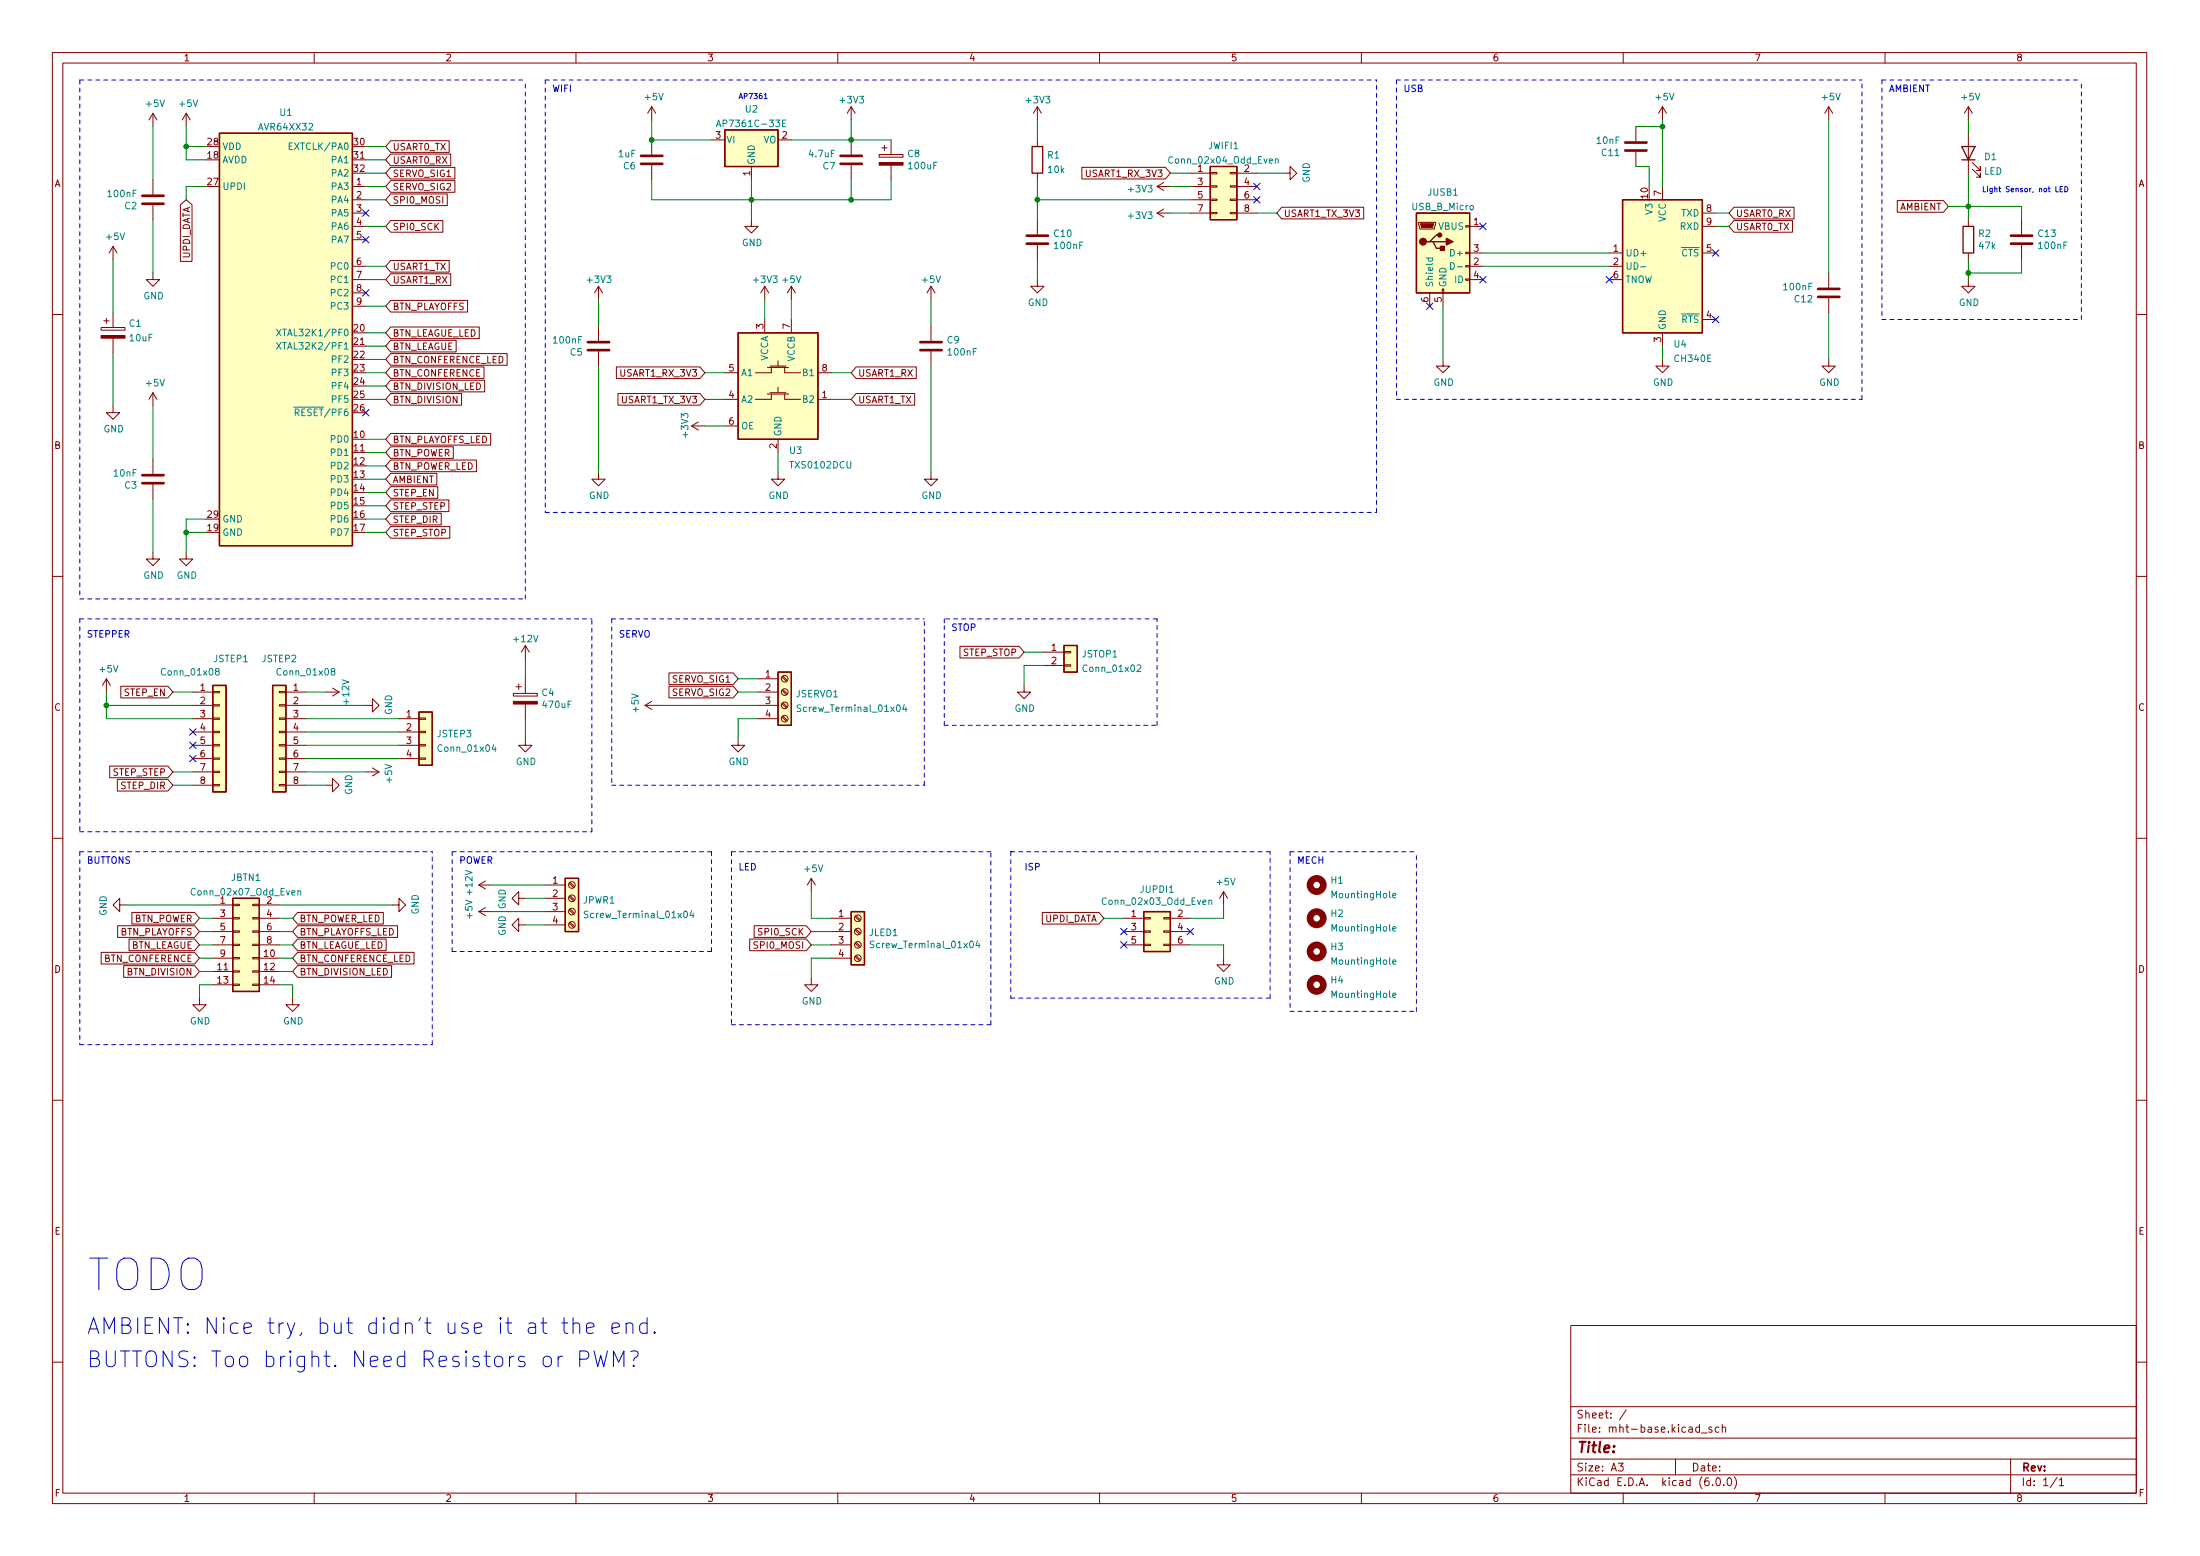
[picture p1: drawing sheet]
<svg xmlns="http://www.w3.org/2000/svg" width="420mm" height="297mm" viewBox="0 0 420 297" stroke-linecap="round" stroke-linejoin="round" font-family="sans-serif">
<g fill="none" stroke="#840000" stroke-width=".19">
<path d="M10 10h400v277h-400zM12 12h396v273h-396zM60 10v2M110 10v2M160 10v2M210 10v2M260 10v2M310 10v2M360 10v2M29.2 21.6l-.8 1.3M29.2 21.6v2.6M29.2 34.3v2.8"/>
<path d="M29.2 39.2v2.7M29.2 21.6l.8 1.3M34.4 39.1l1.2-1 1.1 1v10.8h-2.3zM35.6 21.6l-.8 1.3M35.6 21.6v2.6M35.6 21.6l.7 1.3M67.3 35.6h2.5M67.3 38.1h2.5M67.3 30.5h2.5M74.6 31.9h12.3v2.3h-12.3l-.9-1.1zM74.6 26.9h11.2v2.2h-11.2l-.9-1.1zM74.6 37h10.8v2.2h-10.8l-.9-1.1z"/>
<path d="M74.6 34.5h12.3v2.2h-12.3l-.9-1.1zM74.6 29.4h11.5v2.2h-11.5l-.9-1.1zM124.5 20.4v2.5M124.5 26.7v2.8M124.5 31.5v2.8M124.5 20.4l-.8 1.2M124.5 20.4l.7 1.2M135.9 26.7h2.5M143.5 31.8v2.5M148.6 26.7h2.5M162.6 20.4l-.8 1.2M162.6 20.4v2.5"/>
<path d="M162.6 26.7v2.8M162.6 31.5v2.8M162.6 20.4l.7 1.2M167.9 29.5h4.6v.5h-4.6zM168.4 28.2h1M168.9 27.7v1M170.2 26.7v2.8M170.2 31.5v2.8M198.1 20.4l-.7 1.2M198.1 20.4v2.5M198.1 26.7v1.3M198.1 33.1v1.2"/>
<path d="M198.1 20.4l.8 1.2M206.6 31.9h16l.9 1.2-.9 1.1h-16zM221 35.6l1.2 .8M221 35.6h2.5M222.2 34.8l-1.2 .8M222.2 39.9l-1.2 .8M227.3 35.6h3.8M227.3 33.1h3.8M227.3 38.1h3.8M231.1 38h1.3v.3h-1.3zM231.1 35.5h1.3v.2h-1.3zM231.1 32.9h1.3v.3h-1.3z"/>
<path d="M234.9 38h1.3v.3h-1.3zM234.9 35.5h1.3v.2h-1.3zM234.9 32.9h1.3v.3h-1.3zM236.2 35.6h3.8M236.2 33.1h3.8M236.2 38.1h3.8M244.8 39.6h15.6v2.2h-15.6l-1-1.1zM245.1 33.1h1.3v-1.3l1.2 1.3-1.2 1.2v-1.2M312.4 24.2v2.8M312.4 29v2.8M317.5 20.4l-.8 1.2M317.5 20.4v2.5"/>
<path d="M317.5 35.6v2.5M317.5 20.4l.8 1.2M331.2 39.6h11.4v2.2h-11.4l-1-1.1zM349.2 20.4v2.5M349.2 20.4l-.7 1.2M349.2 20.4l.8 1.2M362.3 38.3h8.9l.9 1.1-.9 1.1h-8.9zM375.9 20.4v2.5M375.9 25.4v7.7M375.9 20.4l-.7 1.2M375.9 20.4l.8 1.2M376.7 32.3l1.5 1.5v-.7v.7h-.8"/>
<path d="M376.7 31l1.5 1.5v-.7v.7h-.8M21.6 47v2.6M21.6 59.7v2.8M21.6 47l-.8 1.3M21.6 47l.8 1.3M29.2 52.1v1.3h1.3l-1.3 1.2-1.3-1.2h1.3M67.3 40.7h2.5M67.3 43.2h2.5M67.3 50.8h2.5M67.3 53.4h2.5M67.3 45.8h2.5M67.3 55.9h2.5"/>
<path d="M67.3 58.5h2.5M74.6 49.7h11.2v2.2h-11.2l-.9-1.1zM74.6 57.3h14.7v2.3h-14.7l-.9-1.1zM74.6 52.3h11.5v2.2h-11.5l-.9-1.1zM74.6 42.1h10v2.2h-10l-.9-1.1zM114.3 54.6v2.6M114.3 54.6l-.8 1.3M114.3 54.6l.8 1.3M143.5 41.9v1.3h1.3l-1.3 1.3-1.3-1.3h1.3M146 54.6l-.7 1.3M146 54.6v2.6M146 54.6l.8 1.3"/>
<path d="M151.1 54.6l-.7 1.3M151.1 54.6v2.6M151.1 54.6l.8 1.3M177.8 54.6l-.8 1.3M177.8 54.6v2.6M177.8 54.6l.8 1.3M198.1 53.4v1.2h1.3l-1.3 1.3-1.3-1.3h1.3M198.1 41.9v2.8M198.1 46.8v2.8M221 40.7l1.2 .7M221 40.7h2.5M227.3 40.7h3.8"/>
<path d="M231.1 40.5h1.3v.3h-1.3zM234.9 40.5h1.3v.3h-1.3zM236.2 40.7h3.8M270.9 42.5h3.3v.2l-.3 1h-2.8zM273 55.9v2.6M275.5 55.2h.2v.7h-.2zM275.6 55.9v2.6M279.9 53.2h.8v.3h-.8zM279.9 50.7h.8v.3h-.8zM279.9 48.2h.8v.2h-.8zM279.9 43.1h.8v.2h-.8zM280.7 43.2h2.5"/>
<path d="M280.7 50.8h2.5M280.7 48.3h2.5M280.7 53.4h2.5M307.3 50.8h2.6M307.3 48.3h2.6M307.3 53.4h2.6M325.1 40.7h2.6M325.1 43.2h2.6M325.1 48.3h2.6M331.2 42.1h11.1v2.2h-11.1l-1-1.1zM349.2 52.1v2.8M349.2 56.9v2.8"/>
<path d="M375.9 53.4v1.2h1.3l-1.3 1.3-1.3-1.3h1.3M375.9 41.9v1.3M375.9 48.3v1.3M386.1 41.9v2.8M386.1 46.8v2.8M10 60h2M19.3 62.5h4.6v.5h-4.6zM19.8 61.3h1M20.3 60.7v1.1M21.6 77.5v1.3h1.3l-1.3 1.2-1.3-1.2h1.3M21.6 64.6v2.7M29.2 75v2.5"/>
<path d="M29.2 75l-.8 1.2M29.2 75l.8 1.2M67.3 66.1h2.5M74.6 70h17.8v2.3h-17.8l-.9-1.1zM74.6 67.5h22.3v2.2h-22.3l-.9-1.1zM74.6 75.1h13.5v2.2h-13.5l-.9-1.1zM74.6 62.4h16.9v2.2h-16.9l-.9-1.1zM74.6 65h12.5v2.2h-12.5l-.9-1.1zM74.6 72.6h18v2.2h-18l-.9-1.1zM114.3 62.3v2.8M114.3 67.1v2.8M117.7 70h16l.9 1.2-.9 1.1h-16z"/>
<path d="M118 75.1h15.7l.9 1.1-.9 1.1h-15.7zM138.4 76.2h2.6M138.4 71.2h2.6M146 61v2.5M146.6 75.2h4M146.6 70.1h4M147.1 75h3M147.1 69.9h3M147.3 75.2v1h-3M147.3 70.1v1.1h-3M148.6 68.9v1M148.6 74v1"/>
<path d="M149.9 75.2v1h3M149.9 70.1v1.1h3M151.1 61v2.5M156.2 76.2h2.5M156.2 71.2h2.5M163.5 70h11.5v2.3h-11.5l-.9-1.1zM163.5 75.1h11.2v2.2h-11.2l-.9-1.1zM177.8 62.3v2.8M177.8 67.1v2.8M275.6 68.6v1.3h1.3l-1.3 1.3-1.3-1.3h1.3M317.5 68.6v1.3h1.3l-1.3 1.3-1.3-1.3h1.3M317.5 63.5v2.6"/>
<path d="M325.1 61h2.6M349.2 68.6v1.3h1.3l-1.3 1.3-1.2-1.3h1.2M408 60h2M29.2 87.7v2.8M29.2 92.5v2.8M67.3 86.4h2.5M74.6 98h9.7v2.2h-9.7l-.9-1.1zM74.6 92.9h9v2.2h-9l-.9-1.1zM74.6 85.3h12v2.2h-12l-.9-1.1zM74.6 95.4h11.1v2.3h-11.1l-.9-1.1zM74.6 90.4h8.8v2.2h-8.8l-.9-1.1zM74.6 82.7h19.1v2.3h-19.1l-.9-1.1z"/>
<path d="M74.6 87.8h16.4v2.2h-16.4l-.9-1.1zM114.3 90.2v1.3h1.3l-1.3 1.2-1.3-1.2h1.3M132.1 81.3h2.5M132.1 81.3l1.2 .8M133.3 80.6l-1.2 .7M138.4 81.3h2.6M148.6 90.2v1.3h1.3l-1.3 1.2-1.3-1.2h1.3M148.6 83.9v2.5M177.8 90.2v1.3h1.3l-1.3 1.2-1.3-1.2h1.3M10 110h2M29.2 105.4v1.3h1.3l-1.3 1.3-1.3-1.3h1.3M35.6 105.4v1.3h1.2l-1.2 1.3-1.3-1.3h1.3"/>
<path d="M74.6 100.5h11.3v2.2h-11.3l-.9-1.1zM408 110h2M20.3 129.6l-.7 1.2M20.3 129.6v2.5M20.3 129.6l.8 1.2M23.1 131h9l.9 1.1-.9 1.1h-9zM36.8 132.1h3.8M36.8 134.7h3.8M36.8 137.2h3.8M36.8 139.7h3.8M40.6 139.6h1.3v.3h-1.3zM40.6 137.1h1.3v.2h-1.3z"/>
<path d="M40.6 134.5h1.3v.3h-1.3zM40.6 132h1.3v.2h-1.3zM53.3 139.6h1.3v.3h-1.3zM53.3 137.1h1.3v.2h-1.3zM53.3 134.5h1.3v.3h-1.3zM53.3 132h1.3v.2h-1.3zM54.6 132.1h3.8M54.6 134.7h3.8M54.6 137.2h3.8M54.6 139.7h3.8M62.2 132.1h2.6M63.5 131.4l1.3 .7"/>
<path d="M64.8 132.1l-1.3 .8M69.8 134.7h1.3v-1.3l1.3 1.3-1.3 1.2v-1.2M76.2 137.2h3.8M76.2 139.7h3.8M80 139.6h1.3v.3h-1.3zM80 137.1h1.3v.2h-1.3zM98 132.4h4.6v.5h-4.6zM98.6 131.1h1M99.1 130.6v1M100.3 123.2l-.7 1.3M100.3 123.2v2.6M100.3 129.6v2.8"/>
<path d="M100.3 134.4v2.8M100.3 123.2l.8 1.3M123.2 134.7h2.5M123.2 134.7l1.3 .7M124.5 133.9l-1.3 .8M127.8 128.5h12.2l1 1.1-1 1.1h-12.2zM127.8 131h12.2l1 1.1-1 1.1h-12.2zM144.8 129.6h3.8M144.8 132.1h3.8M144.8 134.7h3.8M144.8 137.2h3.8M149.3 136.9l.9 .8"/>
<path d="M149.3 134.3l.9 .9M149.3 131.8l.9 .8M149.3 129.2l.9 .9M149.5 136.7l.9 .8M149.5 134.1l.9 .9M149.5 131.6l.9 .8M149.5 129.1l.9 .8M183.3 123.4h11.3l1 1.1-1 1.1h-11.3zM195.6 130.8v1.3h1.2l-1.2 1.3-1.3-1.3h1.3M199.4 124.5h3.8M199.4 127h3.8M203.2 126.9h1.3v.3h-1.3z"/>
<path d="M203.2 124.4h1.3v.2h-1.3zM21 146.2h11.1l.9 1.2-.9 1.1h-11.1zM22.4 148.8h9.7l.9 1.1-.9 1.1h-9.7zM36.8 142.3h3.8M36.8 144.8h3.8M36.8 147.4h3.8M36.8 149.9h3.8M40.6 149.8h1.3v.2h-1.3zM40.6 147.2h1.3v.3h-1.3zM40.6 144.7h1.3v.2h-1.3zM40.6 142.1h1.3v.3h-1.3zM53.3 149.8h1.3v.2h-1.3z"/>
<path d="M53.3 147.2h1.3v.3h-1.3zM53.3 144.7h1.3v.2h-1.3zM53.3 142.1h1.3v.3h-1.3zM54.6 142.3h3.8M54.6 144.8h3.8M54.6 147.4h3.8M54.6 149.9h3.8M62.2 149.9h1.3v-1.3l1.3 1.3-1.3 1.3v-1.3M69.8 147.4h2.6M71.1 146.6l1.3 .8M72.4 147.4l-1.3 .7M76.2 142.3h3.8"/>
<path d="M76.2 144.8h3.8M80 144.7h1.3v.2h-1.3zM80 142.1h1.3v.3h-1.3zM100.3 141v1.3h1.3l-1.3 1.2-1.2-1.2h1.2M141 141v1.3h1.2l-1.2 1.2-1.3-1.2h1.3M10 160h2M22.5 176.7h14.6l1 1.1-1 1.1h-14.6zM22.9 172.8v-1.3l-1.3 1.3 1.3 1.2v-1.2h1.2M24.6 179.3h12.5l1 1.1-1 1.1h-12.5zM25.2 174.2h11.9l1 1.1-1 1.1h-11.9zM40.6 172.8h3.8M40.6 175.3h3.8"/>
<path d="M40.6 177.8h3.8M44.4 177.7h1.3v.3h-1.3zM44.4 175.2h1.3v.2h-1.3zM44.4 172.6h1.3v.3h-1.3zM48.3 177.7h1.2v.3h-1.2zM48.3 175.2h1.2v.2h-1.2zM48.3 172.6h1.2v.3h-1.2zM49.5 172.8h3.8M49.5 175.3h3.8M49.5 177.8h3.8M56.8 174.2h16.4v2.2h-16.4l-.9-1.1zM56.8 179.3h17v2.2h-17l-.9-1.1z"/>
<path d="M56.8 176.7h19.1v2.2h-19.1l-.9-1.1zM74.9 172.8h1.3v-1.3l1.3 1.3-1.3 1.2v-1.2M91.4 168.9l1.3 .8M91.4 168.9h2.6M91.4 174l1.3 .8M91.4 174h2.6M92.7 168.2l-1.3 .7M92.7 173.3l-1.3 .7M99.1 171.5v-1.3l-1.3 1.3 1.3 1.3v-1.3h1.2M99.1 176.6v-1.3l-1.3 1.3 1.3 1.2v-1.2h1.2M104.1 168.9h3.8M104.1 174h3.8"/>
<path d="M104.1 171.5h3.8M104.1 176.6h3.8M108.7 176.2l.9 .9M108.7 173.7l.9 .8M108.7 171.2l.9 .8M108.7 168.6l.9 .9M108.9 176.1l.8 .8M108.9 173.5l.8 .9M108.9 171l.8 .8M108.9 168.4l.8 .9M143.2 179.3h10.8l.9 1.1-.9 1.1h-10.8zM144 176.7h10l.9 1.1-.9 1.1h-10z"/>
<path d="M154.9 167.7l-.7 1.2M154.9 167.7v2.5M154.9 167.7l.8 1.2M158.7 175.3h3.9M158.7 177.8h3.9M163.3 177.5l.9 .8M163.3 175l.9 .8M163.5 179.9l.8 .8M163.5 177.3l.8 .9M163.5 174.8l.8 .8M199.1 174.2h10.8l.9 1.1-.9 1.1h-10.8zM214.6 175.3h3.8"/>
<path d="M214.6 177.8h3.8M218.4 177.7h1.3v.3h-1.3zM218.4 175.2h1.3v.2h-1.3zM222.2 177.7h1.3v.3h-1.3zM222.2 175.2h1.3v.2h-1.3zM223.5 175.3h3.8M223.5 177.8h3.8M233.7 170.2l-.8 1.3M233.7 170.2v2.6M233.7 170.2l.7 1.3M408 160h2M19.3 181.8h17.8l1 1.1-1 1.1h-17.8z"/>
<path d="M23.6 184.3h13.5l1 1.2-1 1.1h-13.5zM38.1 190.5v1.3h1.3l-1.3 1.3-1.3-1.3h1.3M40.6 182.9h3.8M40.6 185.5h3.8M40.6 188h3.8M40.6 180.4h3.8M44.4 187.9h1.3v.2h-1.3zM44.4 185.3h1.3v.3h-1.3zM44.4 182.8h1.3v.2h-1.3zM44.4 180.2h1.3v.3h-1.3zM48.3 187.9h1.2v.2h-1.2zM48.3 185.3h1.2v.3h-1.2z"/>
<path d="M48.3 182.8h1.2v.2h-1.2zM48.3 180.2h1.2v.3h-1.2zM49.5 182.9h3.8M49.5 185.5h3.8M49.5 188h3.8M49.5 180.4h3.8M55.9 190.5v1.3h1.2l-1.2 1.3-1.3-1.3h1.3M56.8 181.8h22.3v2.2h-22.3l-.9-1.1zM56.8 184.3h18v2.3h-18l-.9-1.1zM154.9 186.7v1.3h1.3l-1.3 1.3-1.2-1.3h1.2M158.7 182.9h3.9M158.7 180.4h3.9"/>
<path d="M163.3 182.6l.9 .8M163.3 180l.9 .9M163.5 182.4l.8 .8M214.6 180.4h3.8M218.4 180.2h1.3v.3h-1.3zM222.2 180.2h1.3v.3h-1.3zM223.5 180.4h3.8M233.7 182.9v1.3h1.2l-1.2 1.3-1.3-1.3h1.3M10 210h2M408 210h2M300 253h108v32h-108zM10 260h2"/>
<path d="M300 278.5h108M300 274.5h108M300 268.5h108M309.1 279.3h.9l-.5 .6 .4 .1v.7l-.2 .1-.6-.1M310.6 269.1l-1.3 2M320 278.5v3M324.9 273.6h1.2M326.9 272.5l-.3-.1-.2 .2v.2l.5 .2v.3h-.5M328.3 272.5l-.4-.1-.3 .3 .1 .6h.6M328.9 272.6l.2-.2 .4 .1 .1 .9M328.9 271.9v1.5M384 278.5v6.5"/>
<path d="M408 260h2M60 285v2M110 285v2M160 285v2M210 285v2M260 285v2M300 281.5h108M310 285v2M327.1 283.5v.1M327.9 282.2l.2-.1a.8 .8 0 0 1 .5 .8 .8 .8 0 0 1-.5 .7 1 1 0 0 1-.2-1.4zM329.2 283.5v.1M330.1 282.2l.1-.1a.8 .8 0 0 1 .5 .8 .8 .8 0 0 1-.5 .7 1 1 0 0 1-.1-1.4z"/>
<path d="M331.2 281.9a1.72 1.72 0 0 1 0 2.3M360 285v2M392.9 282l-1.3 2M393.3 282.5l.4-.4v1.5M393.3 283.6h.8"/>
<circle cx="149.9" cy="137.2" r=".63"/>
<circle cx="149.9" cy="134.7" r=".63"/>
<circle cx="149.9" cy="132.1" r=".63"/>
<circle cx="149.9" cy="129.6" r=".63"/>
<circle cx="109.2" cy="168.9" r=".63"/>
<circle cx="109.2" cy="171.5" r=".63"/>
<circle cx="109.2" cy="176.6" r=".63"/>
<circle cx="109.2" cy="174" r=".63"/>
<circle cx="163.8" cy="177.8" r=".63"/>
<circle cx="163.8" cy="175.3" r=".63"/>
<circle cx="163.8" cy="180.4" r=".63"/>
<circle cx="163.8" cy="182.9" r=".63"/>
</g>
<g fill="none" stroke="#840000" stroke-width="1.3">
<circle cx="251.5" cy="175.3" r="1.27"/>
<circle cx="251.5" cy="168.9" r="1.27"/>
<circle cx="251.5" cy="181.6" r="1.27"/>
<circle cx="251.5" cy="188" r="1.27"/>
</g>
<g fill="none" stroke="#008484" stroke-width=".19">
<path d="M55.2 27.9h.5M55.8 27.3h-.6v1.3h.6M136.8 24.2l.5-1.3 .4 1.3M136.9 23.8h.7M149.5 23.5h.4M150.1 22.9h-.6v1.3h.6M243.6 30.4l.1-.1 .4 .1v.8M243.6 30.3v.9M272.4 49.3h1.2M272.8 49.3v.3l.2 .3 .6-.2v-.4M277 50.1a.64 .64 0 0 1 .8 .7 .64 .64 0 0 1-.8 .6zM278.3 50.9h1"/>
<path d="M313.4 50.9h.9M52.8 62.8l.9 1.3M52.8 65.4l.9 1.3M53.7 62.8l-.9 1.3M53.7 65.4l-.9 1.3M41.4 128.2l-.3-.3 .1-.2 .2-.1 .3 .1 .1 .3-.5 .2-.2 .2v.2l.3 .3 .3-.1 .2-.2-.1-.3-.2-.1M63.5 128.2l-.3-.3 .1-.2 .2-.1 .3 .1 .1 .3-.6 .2-.1 .2v.2l.3 .3 .3-.1 .2-.2v-.2l-.3-.2M152.9 134.6h-.4l-.2 .1v.3l.5 .3 .1 .3-.2 .2h-.5M172.7 134.5l-.3 .9h.8M173 135v.8M217.2 127.1l.4-.2 .3 .4-.8 .9h.8M94.3 142.1l-.3 .9h.8"/>
<path d="M94.6 142.6v.8M56.9 170.1l.2-.1 .3 .1v.8M56.9 170v.9M112.3 174l-.5-.1-.2 .3 .1 .3 .5 .2v.4l-.1 .1-.5-.1M132.1 173.9l-.3 .9h.8M132.4 174.4v.8M166.9 179.7h-.5l-.2 .1v.3l.6 .3 .1 .3-.2 .2h-.5M186.7 179.6l-.3 .9h.8M230.9 171.9l.1-.1 .4 .1v.8M230.9 171.8v.9M266 177.3l.6-.1-.1-.2-.3-.1-.2 .2 .1 .6h.4M266 171l.6-.2-.1-.2-.3-.1-.2 .2 .1 .6h.4"/>
<path d="M187 180.1v.8M266 183.7l.6-.2-.1-.2-.3-.1-.2 .2 .1 .6h.4M266 190l.6-.1-.1-.2-.3-.1-.2 .2 .1 .6h.4"/>
</g>
<g fill="none" stroke="#840000" stroke-width=".25">
<path d="M41.9 25.4h25.4v78.8h-25.4zM138.4 24.8h10.2v7h-10.2zM197.1 28h2v5.1h-2zM231.1 31.8h5.1v10.1h-5.1zM309.9 38.1h15.2v25.4h-15.2zM374.6 28h2.6l-1.3 2.5zM374.6 30.5h2.6M270.5 40.7h10.2v15.2h-10.2zM273 46.1h.7l.6 1.3h1.3M273.7 46.1h2.5M275 44.9h-.7l-1.3 1.2h-.6M374.9 43.2h2v5.1h-2z"/>
<path d="M141 63.5h15.2v20.4h-15.2zM40.6 130.8h2.6v20.4h-2.6zM52.1 130.8h2.5v20.4h-2.5zM80 135.9h2.5v10.2h-2.5zM148.6 128.3h2.5v10.2h-2.5zM203.2 123.2h2.5v5.1h-2.5zM44.4 171.5h5.1v17.8h-5.1zM107.9 167.7h2.6v10.1h-2.6zM162.6 174h2.5v10.2h-2.5zM218.4 174h5.1v7.6h-5.1z"/>
</g>
<g fill="#840000" stroke="#840000" stroke-width=".19">
<path d="M167.9 31h4.6v.5h-4.6z"/>
<path d="M98 133.9h4.6v.5h-4.6z"/>
<path d="M271.3 42.7h2.5l-.2 .8h-2.1z"/>
<path d="M19.3 64h4.6v.6h-4.6z"/>
</g>
<g fill="none" stroke="#840000" stroke-width=".51">
<path d="M27.2 37.4h4M27.2 38.9h4M122.4 29.8h4.1M122.4 31.3h4.1M160.5 29.8h4.1M160.5 31.3h4.1M310.4 27.2h4.1M310.4 28.7h4.1M196.1 46.5h4.1M196.1 45h4.1M347.2 55.2h4.1M347.2 56.7h4.1"/>
<path d="M384 46.5h4.1M384 45h4.1M112.3 66.8h4M112.3 65.3h4M175.8 66.8h4M175.8 65.3h4M27.2 90.7h4M27.2 92.2h4"/>
</g>
<g fill="#ffffc2" stroke="#ffffc2" stroke-width=".19">
<path d="M148.6 128.3h2.5v10.2h-2.5z"/>
<path d="M40.6 130.8h2.6v20.4h-2.6z"/>
<path d="M231.1 31.8h5.1v10.1h-5.1z"/>
<path d="M138.4 24.8h10.2v7h-10.2z"/>
<path d="M270.5 40.7h10.2v15.2h-10.2z"/>
<path d="M141 63.5h15.2v20.4h-15.2z"/>
<path d="M80 135.9h2.5v10.2h-2.5z"/>
<path d="M309.9 38.1h15.2v25.4h-15.2z"/>
<path d="M52.1 130.8h2.5v20.4h-2.5z"/>
<path d="M203.2 123.2h2.5v5.1h-2.5z"/>
<path d="M107.9 167.7h2.6v10.1h-2.6z"/>
<path d="M44.4 171.5h5.1v17.8h-5.1z"/>
<path d="M162.6 174h2.5v10.2h-2.5z"/>
<path d="M41.9 25.4h25.4v78.8h-25.4z"/>
<path d="M218.4 174h5.1v7.6h-5.1z"/>
</g>
<g fill="#840000" stroke="#840000" stroke-width=".25">
<path d="M276.2 45.5l1.3 .6-1.3 .7z"/>
<path d="M275.1 47h.7v.8h-.7z"/>
<circle cx="271.8" cy="46.1" r=".63"/>
<circle cx="275" cy="44.9" r=".38"/>
</g>
<g fill="none" stroke="#0000c2" stroke-width=".19">
<path d="M146 18.1l.2-.3v1M146 18.8h.5M392.6 35.6v1h.5M393.4 36.1h.4M393.9 35.6h-.5v1h.5M394.3 35.6a.51 .51 0 0 1 .6 .5 .51 .51 0 0 1-.6 .5zM103.3 252.5h1.1M103.7 251.5v2.6l.2 .3 .5 .1M107.3 252.5h1.1M107.7 251.5v2.6l.2 .3 .5 .1M109.4 252.8a.74 .74 0 0 1 1.3 .2v1.5M109.4 251.5v3"/>
<path d="M110.7 259.5h1.2a.81 .81 0 0 0 .6-.8 .81 .81 0 0 0-.6-.8h-1.2v3M112 253.5l1.4-.2-.1-.6-.9-.2-.2 .2-.2 .3v1.1l.2 .3 .2 .1 .9-.1M113.4 257.9l.8 3 .5-2.1 .6 2.1 .7-3M116.9 253.5l1.4-.2-.1-.6-.9-.2-.3 .2-.1 .3v1.1l.1 .3 .3 .1 .9-.1M119.6 252.8a.74 .74 0 0 1 1.3 .2v1.5M119.6 252.5v2M120.4 258l.3-.1h.7a.67 .67 0 0 1 .5 .7 .67 .67 0 0 1-.6 .6l-.3 .6M123.6 252.7l-.9-.2-.4 .3-.1 .3v.9l.2 .4 .3 .1 .9-.1M123.6 251.5v3M125 254.3l.2 .1-.2 .1-.1-.1 .1-.1v.2M117.2 260.9v-3l1 2.1 1-2.1v3M121 260.6l.2 .2-.2 .1-.1-.1 .1-.2v.3"/>
</g>
<g fill="none" stroke="#0000c2" stroke-width=".19" stroke-dasharray=".8 .8">
<path d="M15.2 15.3v99M15.2 15.3h85.1M104.1 15.3h158.8M104.1 15.3v82.5M266.7 15.3v60.9M266.7 15.3h88.9M359.4 15.3v45.7M359.4 15.3h38.1M266.7 76.2h88.9M355.6 76.2v-60.9M359.4 61h38.1M397.5 61v-45.7"/>
<path d="M104.1 97.8h158.8M262.9 97.8v-82.5M15.2 114.3h85.1M15.2 118.1h97.8M15.2 118.1v40.7M100.3 114.3v-99M116.8 118.1h59.7M116.8 118.1v31.8M180.3 118.1v1.3M180.3 119.4v19.1M221 118.1h-40.7M180.3 138.5h40.7"/>
<path d="M221 138.5v-20.4M15.2 158.8h97.8M113 158.8v-40.7M116.8 149.9h59.7M176.5 149.9v-31.8M15.2 162.6v36.8M15.2 162.6h67.3M86.4 162.6v19M86.4 162.6h49.5M139.7 162.6h49.5M139.7 162.6v33M193 162.6v27.9"/>
<path d="M193 162.6h.1M242.6 162.6h-49.6M246.4 162.6v30.5M246.4 162.6h24.1M15.2 199.4h67.3M82.5 199.4v-36.8M86.4 181.6h49.5M135.9 181.6v-19M139.7 195.6h49.5M189.2 195.6v-33M193 190.5h49.6M242.6 190.5v-27.9"/>
<path d="M246.4 193.1h24.1M270.5 193.1v-30.5"/>
</g>
<g fill="none" stroke="#008400" stroke-width=".19">
<path d="M29.2 24.2v10.1M35.6 24.2v6.3h3.8M35.6 28h3.8M39.4 35.6h-3.8v2.5M69.8 33.1h3.9M69.8 35.6h3.9M69.8 38.1h3.9M69.8 28h3.9M69.8 30.5h3.9M124.5 22.9v3.8h11.4M124.5 34.3v3.8h45.7v-3.8M143.5 34.3v7.6"/>
<path d="M151.1 26.7h19.1M162.6 22.9v3.8M162.6 34.3v3.8M198.1 22.9v3.8M198.1 34.3v7.6M198.1 38.1h29.2M223.5 33.1h3.8M223.5 35.6h3.8M240 33.1h5.1M312.4 31.8h2.6v3.8M312.4 24.2h5.1M317.5 22.9v12.7"/>
<path d="M349.2 22.9v29.2M372.1 39.4h14v2.5M375.9 22.9v2.5M375.9 33.1v8.8M21.6 49.6v10.1M29.2 41.9v10.2M69.8 50.8h3.9M69.8 43.2h3.9M69.8 58.5h3.9M69.8 53.4h3.9M114.3 57.2v5.1M146 57.2v3.8"/>
<path d="M151.1 57.2v3.8M177.8 57.2v5.1M198.1 49.6v3.8M223.5 40.7h3.8M240 40.7h3.8M275.6 58.5v10.1M283.2 50.8h24.1M283.2 48.3h24.1M327.7 40.7h2.5M327.7 43.2h2.5M349.2 59.7v8.9M375.9 49.6v3.8"/>
<path d="M386.1 49.6v2.5h-10.2M21.6 67.3v10.2M29.2 77.5v10.2M69.8 76.2h3.9M69.8 71.2h3.9M69.8 63.5h3.9M69.8 68.6h3.9M69.8 73.7h3.9M69.8 66.1h3.9M114.3 69.9v20.3M134.6 76.2h3.8M134.6 71.2h3.8"/>
<path d="M158.7 76.2h3.9M158.7 71.2h3.9M177.8 69.9v20.3M317.5 66.1v2.5M29.2 95.3v10.1M39.4 99.1h-3.8v6.3M69.8 91.5h3.9M69.8 99.1h3.9M69.8 94h3.9M69.8 96.6h3.9M69.8 83.9h3.9M69.8 86.4h3.9"/>
<path d="M69.8 88.9h3.9M134.6 81.3h3.8M148.6 86.4v3.8M35.6 101.6h3.8M69.8 101.6h3.9M20.3 132.1v5.1h16.5M20.3 134.7h16.5M33 132.1h3.8M58.4 137.2h17.8M58.4 134.7h11.4M58.4 132.1h3.8M58.4 139.7h17.8"/>
<path d="M100.3 125.8v3.8M100.3 137.2v3.8M125.7 134.7h19.1M141 129.6h3.8M141 132.1h3.8M144.8 137.2h-3.8v3.8M195.6 124.5h3.8M199.4 127h-3.8v3.8M33 147.4h3.8M33 149.9h3.8M58.4 147.4h11.4M58.4 149.9h3.8"/>
<path d="M58.4 144.8h17.8M58.4 142.3h17.8M24.1 172.8h16.5M38.1 177.8h2.5M38.1 175.3h2.5M53.3 177.8h2.6M53.3 175.3h2.6M53.3 172.8h21.6M94 168.9h10.1M94 174h10.1M100.3 171.5h3.8M100.3 176.6h3.8"/>
<path d="M154.9 177.8h3.8M154.9 170.2v5.1h3.8M210.8 175.3h3.8M233.7 172.8v2.5h-6.4M38.1 180.4h2.5M38.1 182.9h2.5M38.1 185.5h2.5M40.6 188h-2.5v2.5M53.3 180.4h2.6M53.3 182.9h2.6M53.3 185.5h2.6M53.3 188h2.6v2.5"/>
<path d="M154.9 180.4h3.8M158.7 182.9h-3.8v3.8M227.3 180.4h6.4v2.5"/>
</g>
<g fill="none" stroke="#000084" stroke-width=".19">
<path d="M239.4 37.5l1.2 1.2M239.4 35l1.2 1.2M240.6 37.5l-1.2 1.2M240.6 35l-1.2 1.2M69.2 45.1l1.3 1.3M69.2 55.3l1.3 1.2M69.2 40.1l1.3 1.2M70.5 45.1l-1.3 1.3M70.5 55.3l-1.3 1.2M70.5 40.1l-1.3 1.2M272.4 57.8l1.3 1.3M273.7 57.8l-1.3 1.3"/>
<path d="M282.6 42.6l1.2 1.2M282.6 52.8l1.2 1.2M283.8 42.6l-1.2 1.2M283.8 52.8l-1.2 1.2M306.7 52.8l1.2 1.2M307.9 52.8l-1.2 1.2M327.1 47.7l1.2 1.2M328.3 47.7l-1.2 1.2M69.2 78.2l1.3 1.2M70.5 78.2l-1.3 1.2M327.1 60.4l1.2 1.2M328.3 60.4l-1.2 1.2"/>
<path d="M36.2 139.1l1.2 1.2M37.4 139.1l-1.2 1.2M36.2 141.7l1.2 1.2M36.2 144.2l1.2 1.2M37.4 141.7l-1.2 1.2M37.4 144.2l-1.2 1.2M214 177.2l1.2 1.2M214 179.8l1.2 1.2M215.2 177.2l-1.2 1.2M215.2 179.8l-1.2 1.2M226.7 177.2l1.2 1.2M227.9 177.2l-1.2 1.2"/>
</g>
<g fill="#008400" stroke="#008400" stroke-width=".19">
<circle cx="198.1" cy="38.1" r=".46"/>
<circle cx="143.5" cy="38.1" r=".46"/>
<circle cx="162.6" cy="26.7" r=".46"/>
<circle cx="375.9" cy="39.4" r=".46"/>
<circle cx="375.9" cy="52.1" r=".46"/>
<circle cx="317.5" cy="24.2" r=".46"/>
<circle cx="162.6" cy="38.1" r=".46"/>
<circle cx="35.6" cy="101.6" r=".46"/>
<circle cx="124.5" cy="26.7" r=".46"/>
<circle cx="35.6" cy="28" r=".46"/>
<circle cx="20.3" cy="134.7" r=".46"/>
</g>
<text font-size="8.4" fill="#0000c2" x="16.5" y="246.5">TODO</text>
<g font-size="4.2" fill="#0000c2">
<text x="16.5" y="254.7">AMBIENT: Nice try, but didn't use it at the end.</text>
<text x="16.5" y="261">BUTTONS: Too bright. Need Resistors or PWM?</text>
</g>
<text font-size="2.8" fill="#840000" x="301" y="277.3">Title:</text>
<g font-size="2.1" fill="#840000">
<text x="301" y="273.5">File: mht-base.kicad_sch</text>
<text x="301" y="270.8">Sheet: /</text>
<text x="301" y="280.9">Size: A3</text>
<text x="323" y="280.9">Date:</text>
<text x="386" y="280.9">Rev:</text>
<text x="301" y="283.7">KiCad E.D.A. kicad (6.0.0)</text>
<text x="386" y="283.7">Id: 1/1</text>
</g>
<g font-size="1.8" fill="#840000">
<text x="35" y="11.7">1</text>
<text x="85" y="11.7">2</text>
<text x="135" y="11.7">3</text>
<text x="185" y="11.7">4</text>
<text x="235" y="11.7">5</text>
<text x="285" y="11.7">6</text>
<text x="335" y="11.7">7</text>
<text x="385" y="11.7">8</text>
<text x="39.7" y="27.7">28</text>
<text x="67.6" y="27.7">30</text>
<text x="74.9" y="28.7">USART0_TX</text>
<text x="136.7" y="26.5">3</text>
<text x="149.4" y="26.5">2</text>
<text x="10.3" y="35.7">A</text>
<text x="39.7" y="30.3">18</text>
<text x="39.7" y="35.3">27</text>
<text x="67.6" y="30.3">31</text>
<text x="67.6" y="32.8">32</text>
<text x="68.1" y="35.3">1</text>
<text x="74.9" y="33.8">SERVO_SIG1</text>
<text x="74.9" y="31.2">USART0_RX</text>
<text x="143.3" y="33.5" transform="rotate(-90 143.3 33.5)">1</text>
<text x="207.6" y="33.8">USART1_RX_3V3</text>
<text x="228.7" y="32.8">1</text>
<text x="228.7" y="35.3">3</text>
<text x="237.6" y="32.8">2</text>
<text x="237.6" y="35.3">4</text>
<text x="408.3" y="35.7">A</text>
<text x="68.1" y="37.9">2</text>
<text x="68.1" y="40.4">3</text>
<text x="74.9" y="38.9">SPI0_MOSI</text>
<text x="74.9" y="36.3">SERVO_SIG2</text>
<text x="228.7" y="37.9">5</text>
<text x="228.7" y="40.4">7</text>
<text x="237.6" y="37.9">6</text>
<text x="237.6" y="40.4">8</text>
<text x="245.1" y="41.4">USART1_TX_3V3</text>
<text x="314.7" y="37.8" transform="rotate(-90 314.7 37.8)">10</text>
<text x="317.2" y="37.4" transform="rotate(-90 317.2 37.4)">7</text>
<text x="325.9" y="40.4">8</text>
<text x="331.5" y="41.4">USART0_RX</text>
<text x="362.8" y="40.1">AMBIENT</text>
<text x="68.1" y="43">4</text>
<text x="68.1" y="45.5">5</text>
<text x="74.9" y="43.9">SPI0_SCK</text>
<text x="281.4" y="43">1</text>
<text x="325.9" y="43">9</text>
<text x="331.5" y="43.9">USART0_TX</text>
<text x="36.3" y="49.5" transform="rotate(-90 36.3 49.5)">UPDI_DATA</text>
<text x="68.1" y="50.6">6</text>
<text x="68.1" y="53.1">7</text>
<text x="74.9" y="51.6">USART1_TX</text>
<text x="281.4" y="50.6">2</text>
<text x="281.4" y="48">3</text>
<text x="281.4" y="53.1">4</text>
<text x="308.1" y="48">1</text>
<text x="308.1" y="50.6">2</text>
<text x="308.1" y="53.1">6</text>
<text x="325.9" y="48">5</text>
<text x="68.1" y="55.7">8</text>
<text x="68.1" y="58.2">9</text>
<text x="74.9" y="59.2">BTN_PLAYOFFS</text>
<text x="74.9" y="54.1">USART1_RX</text>
<text x="272.8" y="57.7" transform="rotate(-90 272.8 57.7)">6</text>
<text x="275.3" y="57.7" transform="rotate(-90 275.3 57.7)">5</text>
<text x="67.6" y="63.3">20</text>
<text x="67.6" y="65.8">21</text>
<text x="74.9" y="64.3">BTN_LEAGUE_LED</text>
<text x="145.8" y="62.8" transform="rotate(-90 145.8 62.8)">3</text>
<text x="150.9" y="62.8" transform="rotate(-90 150.9 62.8)">7</text>
<text x="317.2" y="65.3" transform="rotate(-90 317.2 65.3)">3</text>
<text x="325.9" y="60.7">4</text>
<text x="67.6" y="68.4">22</text>
<text x="67.6" y="70.9">23</text>
<text x="74.9" y="71.9">BTN_CONFERENCE</text>
<text x="74.9" y="69.3">BTN_CONFERENCE_LED</text>
<text x="74.9" y="66.8">BTN_LEAGUE</text>
<text x="118.7" y="71.9">USART1_RX_3V3</text>
<text x="139.2" y="70.9">5</text>
<text x="157" y="70.9">8</text>
<text x="163.8" y="71.9">USART1_RX</text>
<text x="67.6" y="73.4">24</text>
<text x="67.6" y="76">25</text>
<text x="74.9" y="77">BTN_DIVISION</text>
<text x="74.9" y="74.4">BTN_DIVISION_LED</text>
<text x="118.9" y="77">USART1_TX_3V3</text>
<text x="139.2" y="76">4</text>
<text x="157" y="76">1</text>
<text x="163.8" y="77">USART1_TX</text>
<text x="67.6" y="83.6">10</text>
<text x="67.6" y="78.5">26</text>
<text x="139.2" y="81.1">6</text>
<text x="10.3" y="85.7">B</text>
<text x="67.6" y="86.1">11</text>
<text x="67.6" y="88.7">12</text>
<text x="74.9" y="87.1">BTN_POWER</text>
<text x="74.9" y="84.6">BTN_PLAYOFFS_LED</text>
<text x="74.9" y="89.7">BTN_POWER_LED</text>
<text x="148.3" y="85.6" transform="rotate(-90 148.3 85.6)">2</text>
<text x="408.3" y="85.7">B</text>
<text x="67.6" y="91.2">13</text>
<text x="67.6" y="93.8">14</text>
<text x="74.9" y="94.7">STEP_EN</text>
<text x="74.9" y="92.2">AMBIENT</text>
<text x="39.7" y="101.4">19</text>
<text x="39.7" y="98.8">29</text>
<text x="67.6" y="96.3">15</text>
<text x="67.6" y="98.8">16</text>
<text x="67.6" y="101.4">17</text>
<text x="74.9" y="99.8">STEP_DIR</text>
<text x="74.9" y="97.3">STEP_STEP</text>
<text x="74.9" y="102.4">STEP_STOP</text>
<text x="183.9" y="125.2">STEP_STOP</text>
<text x="200.8" y="124.2">1</text>
<text x="38.2" y="131.9">1</text>
<text x="56" y="131.9">1</text>
<text x="128.5" y="130.3">SERVO_SIG1</text>
<text x="146.2" y="129.3">1</text>
<text x="146.2" y="131.9">2</text>
<text x="200.8" y="126.8">2</text>
<text x="10.3" y="135.7">C</text>
<text x="23.7" y="132.8">STEP_EN</text>
<text x="38.2" y="134.4">2</text>
<text x="38.2" y="136.9">3</text>
<text x="56" y="134.4">2</text>
<text x="56" y="136.9">3</text>
<text x="77.6" y="136.9">1</text>
<text x="128.5" y="132.8">SERVO_SIG2</text>
<text x="146.2" y="134.4">3</text>
<text x="146.2" y="136.9">4</text>
<text x="408.3" y="135.7">C</text>
<text x="38.2" y="139.5">4</text>
<text x="38.2" y="142">5</text>
<text x="56" y="139.5">4</text>
<text x="56" y="142">5</text>
<text x="77.6" y="139.5">2</text>
<text x="77.6" y="142">3</text>
<text x="21.5" y="148.1">STEP_STEP</text>
<text x="38.2" y="144.6">6</text>
<text x="38.2" y="147.1">7</text>
<text x="38.2" y="149.6">8</text>
<text x="56" y="144.6">6</text>
<text x="56" y="147.1">7</text>
<text x="56" y="149.6">8</text>
<text x="77.6" y="144.6">4</text>
<text x="23.1" y="150.6">STEP_DIR</text>
<text x="42.1" y="172.5">1</text>
<text x="50.9" y="172.5">2</text>
<text x="105.6" y="168.7">1</text>
<text x="105.6" y="171.2">2</text>
<text x="105.6" y="173.8">3</text>
<text x="22.8" y="178.6">BTN_PLAYOFFS</text>
<text x="25.5" y="176">BTN_POWER</text>
<text x="42.1" y="175">3</text>
<text x="42.1" y="177.6">5</text>
<text x="50.9" y="175">4</text>
<text x="50.9" y="177.6">6</text>
<text x="57.1" y="176">BTN_POWER_LED</text>
<text x="57.1" y="178.6">BTN_PLAYOFFS_LED</text>
<text x="105.6" y="176.3">4</text>
<text x="145.1" y="178.6">SPI0_SCK</text>
<text x="160.2" y="175">1</text>
<text x="160.2" y="177.6">2</text>
<text x="199.4" y="176">UPDI_DATA</text>
<text x="216" y="175">1</text>
<text x="216" y="177.6">3</text>
<text x="224.9" y="175">2</text>
<text x="224.9" y="177.6">4</text>
<text x="10.3" y="185.7">D</text>
<text x="19.8" y="183.6">BTN_CONFERENCE</text>
<text x="24.8" y="181.1">BTN_LEAGUE</text>
<text x="41.6" y="185.2">11</text>
<text x="42.1" y="180.1">7</text>
<text x="42.1" y="182.7">9</text>
<text x="50.5" y="182.7">10</text>
<text x="50.5" y="185.2">12</text>
<text x="50.9" y="180.1">8</text>
<text x="57.1" y="183.6">BTN_CONFERENCE_LED</text>
<text x="57.1" y="181.1">BTN_LEAGUE_LED</text>
<text x="144.3" y="181.1">SPI0_MOSI</text>
<text x="160.2" y="180.1">3</text>
<text x="160.2" y="182.7">4</text>
<text x="216" y="180.1">5</text>
<text x="224.9" y="180.1">6</text>
<text x="408.3" y="185.7">D</text>
<text x="24.4" y="186.2">BTN_DIVISION</text>
<text x="41.6" y="187.7">13</text>
<text x="50.5" y="187.7">14</text>
<text x="57.1" y="186.2">BTN_DIVISION_LED</text>
<text x="10.4" y="235.7">E</text>
<text x="408.4" y="235.7">E</text>
<text x="10.4" y="285.7">F</text>
<text x="35" y="286.7">1</text>
<text x="85" y="286.7">2</text>
<text x="135" y="286.7">3</text>
<text x="185" y="286.7">4</text>
<text x="235" y="286.7">5</text>
<text x="285" y="286.7">6</text>
<text x="335" y="286.7">7</text>
<text x="385" y="286.7">8</text>
<text x="408.4" y="285.7">F</text>
</g>
<g font-size="1.8" fill="#0000c2">
<text x="105.4" y="17.6">WIFI</text>
<text x="268" y="17.6">USB</text>
<text x="360.7" y="17.6">AMBIENT</text>
<text x="16.5" y="121.7">STEPPER</text>
<text x="118.1" y="121.7">SERVO</text>
<text x="181.6" y="120.4">STOP</text>
<text x="16.5" y="164.9">BUTTONS</text>
<text x="87.6" y="164.9">POWER</text>
<text x="141" y="166.1">LED</text>
<text x="195.6" y="166.1">ISP</text>
<text x="247.6" y="164.9">MECH</text>
</g>
<g font-size="1.8" fill="#008484">
<text x="28" y="20.4">+5V</text>
<text x="34.3" y="20.4">+5V</text>
<text x="53.5" y="22.1">U1</text>
<text x="123.2" y="19.1">+5V</text>
<text x="142.4" y="21.5">U2</text>
<text x="160.5" y="19.7">+3V3</text>
<text x="196.1" y="19.7">+3V3</text>
<text x="316.3" y="19.1">+5V</text>
<text x="348" y="19.1">+5V</text>
<text x="374.7" y="19.1">+5V</text>
<text x="42.4" y="28.6">VDD</text>
<text x="49.6" y="24.9">AVR64XX32</text>
<text x="55.8" y="28.6">EXTCLK/PA0</text>
<text x="137.8" y="24.2">AP7361C-33E</text>
<text x="138.7" y="27.3">VI</text>
<text x="145.8" y="27.3">VO</text>
<text x="173.4" y="30">C8</text>
<text x="230.8" y="28.5">JWIFI1</text>
<text x="305" y="27.5">10nF</text>
<text x="306" y="29.8">C11</text>
<text x="42.4" y="31.2">AVDD</text>
<text x="63.4" y="31.2">PA1</text>
<text x="63.4" y="33.7">PA2</text>
<text x="118.2" y="30">1uF</text>
<text x="119.1" y="32.3">C6</text>
<text x="144.1" y="31.5" transform="rotate(-90 144.1 31.5)">GND</text>
<text x="154.6" y="30">4.7uF</text>
<text x="157.2" y="32.3">C7</text>
<text x="173.6" y="32.3">100uF</text>
<text x="200.1" y="30.2">R1</text>
<text x="200.2" y="33">10k</text>
<text x="223.6" y="31.2">Conn_02x04_Odd_Even</text>
<text x="250.1" y="34.9" transform="rotate(-90 250.1 34.9)">GND</text>
<text x="378.9" y="33.3">LED</text>
<text x="379" y="30.6">D1</text>
<text x="20.7" y="37.6">100nF</text>
<text x="23.8" y="39.9">C2</text>
<text x="42.4" y="36.2">UPDI</text>
<text x="63.4" y="36.2">PA3</text>
<text x="63.4" y="38.8">PA4</text>
<text x="63.4" y="41.3">PA5</text>
<text x="215.6" y="36.7">+3V3</text>
<text x="215.6" y="41.8">+3V3</text>
<text x="269.7" y="40.1">USB_B_Micro</text>
<text x="272.7" y="37.3">JUSB1</text>
<text x="315.6" y="40.8" transform="rotate(-90 315.6 40.8)">V3</text>
<text x="321.1" y="41.3">TXD</text>
<text x="20.4" y="45.8">+5V</text>
<text x="63.4" y="43.9">PA6</text>
<text x="63.4" y="46.4">PA7</text>
<text x="141.7" y="47">GND</text>
<text x="201.3" y="45.2">C10</text>
<text x="201.5" y="47.5">100nF</text>
<text x="274.7" y="43.9">VBUS</text>
<text x="318.1" y="42.4" transform="rotate(-90 318.1 42.4)">VCC</text>
<text x="320.9" y="43.9">RXD</text>
<text x="377.9" y="45.2">R2</text>
<text x="378" y="47.5">47k</text>
<text x="389.3" y="45.2">C13</text>
<text x="389.5" y="47.5">100nF</text>
<text x="63.4" y="51.5">PC0</text>
<text x="277.3" y="48.9">D+</text>
<text x="310.4" y="48.9">UD+</text>
<text x="310.4" y="51.5">UD-</text>
<text x="319.7" y="48.9">~{CTS}</text>
<text x="27.4" y="57.1">GND</text>
<text x="63.4" y="54">PC1</text>
<text x="63.4" y="56.6">PC2</text>
<text x="63.4" y="59.1">PC3</text>
<text x="112.3" y="54">+3V3</text>
<text x="144" y="54">+3V3</text>
<text x="149.5" y="54">+5V</text>
<text x="176.2" y="54">+5V</text>
<text x="196.3" y="58.4">GND</text>
<text x="273.7" y="54.9" transform="rotate(-90 273.7 54.9)">Shield</text>
<text x="276.2" y="54.9" transform="rotate(-90 276.2 54.9)">GND</text>
<text x="277.9" y="54">ID</text>
<text x="310.4" y="54">TNOW</text>
<text x="340.8" y="55.4">100nF</text>
<text x="342.8" y="57.7">C12</text>
<text x="374.1" y="58.4">GND</text>
<text x="24.7" y="62.4">C1</text>
<text x="24.9" y="65.1">10uF</text>
<text x="54.2" y="64.2">XTAL32K1/PF0</text>
<text x="105.8" y="65.6">100nF</text>
<text x="180.9" y="65.5">C9</text>
<text x="318.1" y="63" transform="rotate(-90 318.1 63)">GND</text>
<text x="319.7" y="61.6">~{RTS}</text>
<text x="54.2" y="66.7">XTAL32K2/PF1</text>
<text x="63.6" y="69.3">PF2</text>
<text x="63.6" y="71.8">PF3</text>
<text x="108.9" y="67.9">C5</text>
<text x="141.5" y="71.8">A1</text>
<text x="146.7" y="69.1" transform="rotate(-90 146.7 69.1)">VCCA</text>
<text x="151.8" y="69.1" transform="rotate(-90 151.8 69.1)">VCCB</text>
<text x="153.4" y="71.8">B1</text>
<text x="181.2" y="67.9">100nF</text>
<text x="319.7" y="66.3">U4</text>
<text x="319.9" y="69.1">CH340E</text>
<text x="28" y="73.7">+5V</text>
<text x="63.6" y="74.3">PF4</text>
<text x="63.6" y="76.9">PF5</text>
<text x="141.5" y="76.9">A2</text>
<text x="153.4" y="76.9">B2</text>
<text x="273.8" y="73.6">GND</text>
<text x="315.7" y="73.6">GND</text>
<text x="347.4" y="73.6">GND</text>
<text x="19.8" y="82.5">GND</text>
<text x="55.8" y="79.4">~{RESET}/PF6</text>
<text x="131.4" y="83.3" transform="rotate(-90 131.4 83.3)">+3V3</text>
<text x="141.5" y="82">OE</text>
<text x="149.2" y="83.3" transform="rotate(-90 149.2 83.3)">GND</text>
<text x="63.4" y="84.5">PD0</text>
<text x="63.4" y="87">PD1</text>
<text x="63.4" y="89.6">PD2</text>
<text x="150.8" y="86.6">U3</text>
<text x="151.1" y="89.4">TXS0102DCU</text>
<text x="21.8" y="91">10nF</text>
<text x="23.8" y="93.3">C3</text>
<text x="63.4" y="92.1">PD3</text>
<text x="63.4" y="94.7">PD4</text>
<text x="112.5" y="95.2">GND</text>
<text x="146.8" y="95.2">GND</text>
<text x="176" y="95.2">GND</text>
<text x="42.4" y="99.7">GND</text>
<text x="63.4" y="97.2">PD5</text>
<text x="63.4" y="99.7">PD6</text>
<text x="42.4" y="102.3">GND</text>
<text x="63.4" y="102.3">PD7</text>
<text x="27.4" y="110.5">GND</text>
<text x="33.7" y="110.5">GND</text>
<text x="98.2" y="122.6">+12V</text>
<text x="206.7" y="125.5">JSTOP1</text>
<text x="19.1" y="128.4">+5V</text>
<text x="31.1" y="128.9">Conn_01x08</text>
<text x="40.8" y="126.4">JSTEP1</text>
<text x="50" y="126.4">JSTEP2</text>
<text x="53.2" y="128.9">Conn_01x08</text>
<text x="207.1" y="128.3">Conn_01x02</text>
<text x="66.7" y="134.3" transform="rotate(-90 66.7 134.3)">+12V</text>
<text x="74.9" y="136.5" transform="rotate(-90 74.9 136.5)">GND</text>
<text x="103.5" y="132.9">C4</text>
<text x="103.8" y="135.2">470uF</text>
<text x="122" y="135.9" transform="rotate(-90 122 135.9)">+5V</text>
<text x="152" y="133.1">JSERVO1</text>
<text x="152.9" y="135.9">Screw_Terminal_01x04</text>
<text x="193.7" y="135.9">GND</text>
<text x="83.5" y="140.7">JSTEP3</text>
<text x="84" y="143.5">Conn_01x04</text>
<text x="74.9" y="149.3" transform="rotate(-90 74.9 149.3)">+5V</text>
<text x="98.5" y="146">GND</text>
<text x="139.1" y="146">GND</text>
<text x="67.3" y="151.7" transform="rotate(-90 67.3 151.7)">GND</text>
<text x="153.7" y="166.5">+5V</text>
<text x="36.9" y="170.9">Conn_02x07_Odd_Even</text>
<text x="44.2" y="168.2">JBTN1</text>
<text x="90.2" y="170.7" transform="rotate(-90 90.2 170.7)">+12V</text>
<text x="96.6" y="173.6" transform="rotate(-90 96.6 173.6)">GND</text>
<text x="111.4" y="172.5">JPWR1</text>
<text x="210.9" y="172.7">Conn_02x03_Odd_Even</text>
<text x="217.9" y="170.4">JUPDI1</text>
<text x="232.5" y="169">+5V</text>
<text x="254.2" y="168.7">H1</text>
<text x="254.6" y="171.4">MountingHole</text>
<text x="20.4" y="174.8" transform="rotate(-90 20.4 174.8)">GND</text>
<text x="80" y="174.6" transform="rotate(-90 80 174.6)">GND</text>
<text x="90.2" y="175.2" transform="rotate(-90 90.2 175.2)">+5V</text>
<text x="96.6" y="178.7" transform="rotate(-90 96.6 178.7)">GND</text>
<text x="112.3" y="175.3">Screw_Terminal_01x04</text>
<text x="166" y="178.7">JLED1</text>
<text x="254.2" y="175">H2</text>
<text x="254.6" y="177.8">MountingHole</text>
<text x="166.9" y="181">Screw_Terminal_01x04</text>
<text x="254.2" y="181.4">H3</text>
<text x="254.6" y="184.1">MountingHole</text>
<text x="153.1" y="191.8">GND</text>
<text x="231.8" y="187.9">GND</text>
<text x="254.2" y="187.7">H4</text>
<text x="254.6" y="190.5">MountingHole</text>
<text x="36.3" y="195.6">GND</text>
<text x="54" y="195.6">GND</text>
</g>
<g font-size="1.4" fill="#0000c2">
<text x="141" y="18.9">AP7361</text>
<text x="378.5" y="36.7">Light Sensor, not LED</text>
</g>
</svg>
